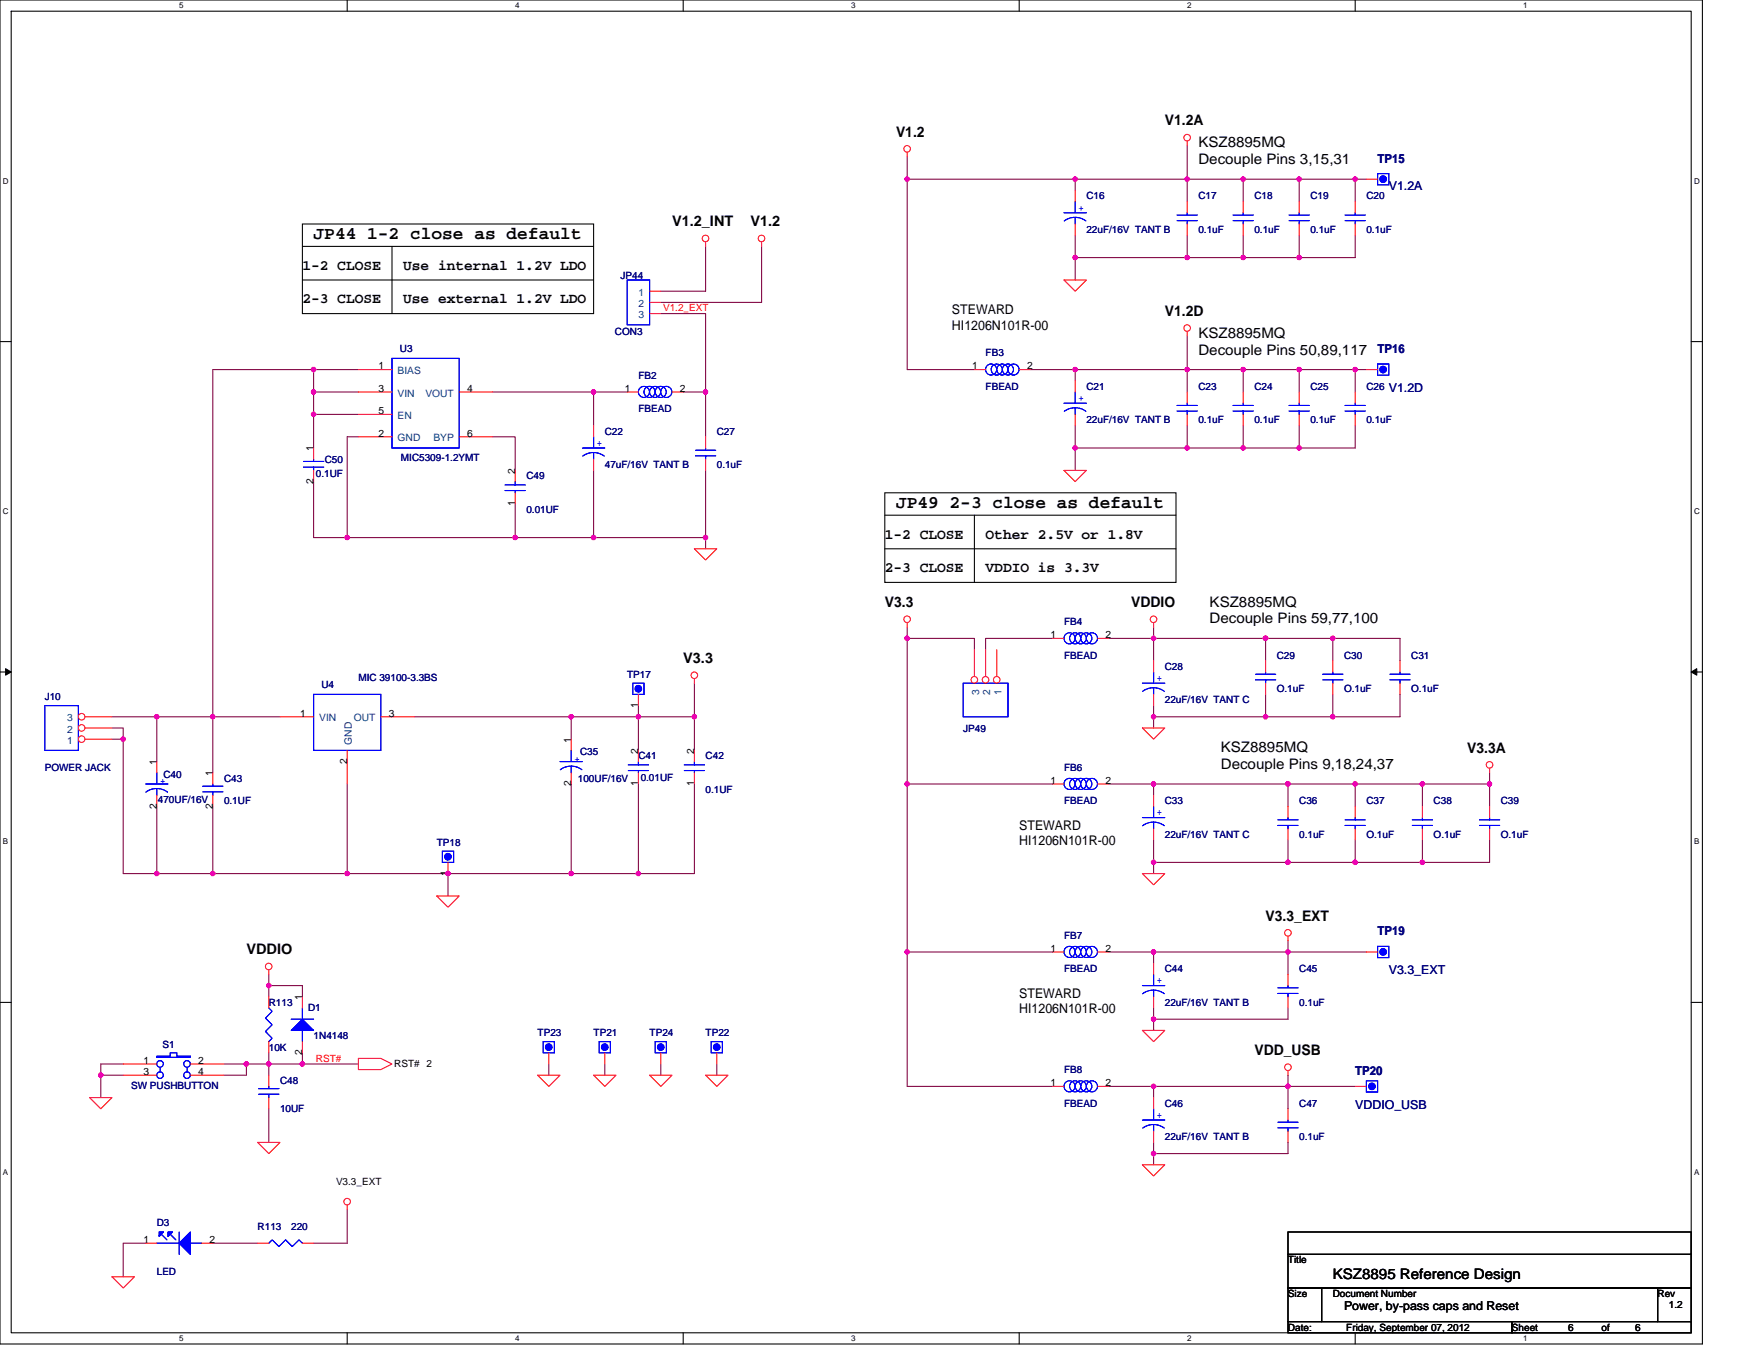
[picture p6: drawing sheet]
<svg xmlns="http://www.w3.org/2000/svg" width="279mm" height="216mm" viewBox="0 0 279 216" stroke-linecap="round" stroke-linejoin="round" font-family="sans-serif">
<path d="M0 0h270.3v213.4h-270.3zM1.8 1.8h266.7v209.8h-266.7z" fill="none" stroke="#000" stroke-width=".17"/>
<g fill="#fff">
<path d="M28.4 .2h.7v1.4h-.7z"/>
<path d="M28.4 211.8h.7v1.4h-.7z"/>
</g>
<path d="M55.1 0v1.8M55.1 211.6v1.8" fill="none" stroke="#000" stroke-width=".17"/>
<g fill="#fff">
<path d="M81.8 .2h.7v1.4h-.7z"/>
<path d="M81.8 211.8h.7v1.4h-.7z"/>
</g>
<path d="M108.5 0v1.8M108.5 211.6v1.8" fill="none" stroke="#000" stroke-width=".17"/>
<g fill="#fff">
<path d="M135.1 .2h.7v1.4h-.7z"/>
<path d="M135.1 211.8h.7v1.4h-.7z"/>
</g>
<path d="M161.8 0v1.8M161.8 211.6v1.8" fill="none" stroke="#000" stroke-width=".17"/>
<g fill="#fff">
<path d="M188.5 .2h.7v1.4h-.7z"/>
<path d="M188.5 211.8h.7v1.4h-.7z"/>
</g>
<path d="M215.1 0v1.8M215.1 211.6v1.8" fill="none" stroke="#000" stroke-width=".17"/>
<g fill="#fff">
<path d="M241.8 .2h.7v1.4h-.7z"/>
<path d="M241.8 211.8h.7v1.4h-.7z"/>
<path d="M.4 28h1v1.4h-1z"/>
<path d="M268.9 28h.9v1.4h-.9z"/>
<path d="M.4 80.5h1v1.4h-1z"/>
<path d="M268.9 80.5h.9v1.4h-.9z"/>
</g>
<path d="M0 54.2h1.8M268.5 54.2h1.8" fill="none" stroke="#000" stroke-width=".17"/>
<g fill="#fff">
<path d="M.4 132.9h.9v1.4h-.9z"/>
<path d="M268.9 132.9h.9v1.4h-.9z"/>
</g>
<path d="M0 106.7h1.8M268.5 106.7h1.8" fill="none" stroke="#000" stroke-width=".17"/>
<path d="M.9 106.2l.9 .5-.9 .5zM268.5 106.7l.9-.5v1z" fill="#000" stroke="#000" stroke-width=".16"/>
<g fill="#fff">
<path d="M.4 185.4h.9v1.4h-.9z"/>
<path d="M268.9 185.4h.9v1.4h-.9z"/>
</g>
<g fill="none" stroke="#000" stroke-width=".17">
<path d="M48 35.6h46.2v14.2h-46.2zM48 39.1h46.2M62.2 39.1v10.7M48 44.4h46.2M140.5 78.2h46.2v14.3h-46.2zM140.5 81.8h46.2M140.5 87.1h46.2M154.7 81.8v10.7M0 159.1h1.8M268.5 159.1h1.8M204.5 195.6h64v3.5h-64zM204.5 199.1h64v5.4h-64z"/>
<path d="M204.5 204.5h5.3v5.3h-5.3zM204.5 209.8h35.5v1.8h-35.5zM209.8 204.5h53.3v5.3h-53.3zM240 209.8h28.5v1.8h-28.5zM263.1 204.5h5.4v5.3h-5.4z"/>
</g>
<g fill="none" stroke="#800040" stroke-width=".17">
<path d="M112 39.1v7.1h-7.1M120.9 39.1v8.9h-16M144 28.4v30.3h10.7M144 28.4h26.7M144 24.9v3.5M170.7 28.4h17.8M170.7 37.3v3.6M170.7 28.4v1.8M188.5 23.1v5.3M188.5 37.3v3.6M188.5 28.4v3.6M188.5 28.4h8.9v3.6"/>
<path d="M197.4 37.3v3.6M197.4 28.4h8.8v3.6M206.2 37.3v3.6M206.2 28.4h8.9M215.1 28.4v3.6M215.1 37.3v3.6h-8.9M215.1 28.4h1.8M49.8 58.7h-16v55.1M49.8 58.7v3.5M49.8 58.7h7.1M104.9 49.8h7.1v12.4h-3.5M163.6 58.7h7.1"/>
<path d="M170.7 58.7h17.8M170.7 40.9h17.8M170.7 40.9v3.5M170.7 58.7v1.8M188.5 53.3v5.4M188.5 58.7v3.5M188.5 40.9h8.9M188.5 58.7h8.9M197.4 58.7v3.5M197.4 40.9h8.8M197.4 58.7h8.8M206.2 58.7v3.5"/>
<path d="M206.2 58.7h8.9M215.1 58.7h1.8M215.1 58.7v3.5M49.8 62.2v3.6M49.8 65.8v5.3M49.8 76.5v8.8h5.3M49.8 62.2h7.1M49.8 65.8h7.1M56.9 69.3h-1.8v16M78.2 69.3h3.6v5.4M78.2 62.2h16M94.2 62.2h5.4"/>
<path d="M94.2 74.7v10.6M94.2 62.2v5.4M112 62.2v7.1M112 74.7v10.6M170.7 71.1v3.6M170.7 67.6v3.5M170.7 71.1h17.8M188.5 67.6v3.5M188.5 71.1h8.9M197.4 71.1h8.8M197.4 67.6v3.5M206.2 67.6v3.5"/>
<path d="M215.1 67.6v3.5h-8.9M81.8 85.3h12.4M81.8 80v5.3h-26.7M94.2 85.3h17.8M112 85.3v1.8M144 99.6v1.7h10.7v1.8M183.1 99.6v1.7M17.8 113.8h7.1M17.8 115.6h1.8v1.7h-1.8M19.6 117.3v21.4h5.3M24.9 113.8v7.1M24.9 113.8h8.9"/>
<path d="M33.8 113.8v8.9M33.8 113.8h10.7M65.8 113.8h24.9M90.7 113.8h10.6M90.7 113.8v3.5M101.3 112v1.8M101.3 113.8v5.3M101.3 113.8h8.9M110.2 108.5v5.3M110.2 113.8v5.3M144 101.3v23.2M167.1 101.3h-10.6v1.8"/>
<path d="M176 101.3h7.1M183.1 113.8v1.8M183.1 101.3v3.6M183.1 112v1.8M183.1 101.3h17.8M183.1 113.8h17.8M200.9 101.3h10.7v3.6M200.9 113.8h10.7M200.9 110.2v3.6M200.9 101.3v3.6M211.6 101.3h10.6v3.6M211.6 110.2v3.6"/>
<path d="M222.2 110.2v3.6h-10.6M24.9 128v10.7M24.9 138.7h8.9M33.8 128v10.7M55.1 124.5v14.2h-21.3M55.1 138.7h16M71.1 138.7v3.5M71.1 138.7h19.6M90.7 138.7h10.6M90.7 124.5v14.2M101.3 124.5v14.2M110.2 124.5v14.2h-8.9"/>
<path d="M144 124.5h23.1M144 124.5v26.6h23.1M176 124.5h7.1M183.1 136.9h21.4M183.1 124.5h21.4M183.1 136.9v1.8M183.1 124.5v1.7M183.1 133.3v3.6M204.5 124.5v3.5M204.5 133.3v3.6M204.5 124.5h10.6M204.5 136.9h10.6"/>
<path d="M215.1 124.5h10.7M215.1 136.9h10.7M215.1 124.5v3.5M215.1 133.4v3.5M225.8 124.5h10.7M225.8 133.3v3.6M225.8 124.5v3.5M236.5 122.7v1.8M236.5 124.5v3.5M236.5 133.3v3.6h-10.7M42.7 154.7v1.8M42.7 156.5v1.7"/>
<path d="M42.7 156.5h5.3v1.7M144 151.1v21.4h23.1M176 151.1h7.1M183.1 151.1h21.4M183.1 151.1v1.8M204.5 149.4v1.7M204.5 151.1v3.6M204.5 151.1h12.4M16 170.7h3.6M16 170.7v3.5M19.6 168.9h-3.6v1.8M35.6 168.9h3.5"/>
<path d="M39.1 168.9v1.8h-3.5M39.1 168.9h3.6M42.7 167.1v1.8M42.7 168.9h5.3M42.7 176v5.4M42.7 168.9v1.8M48 168.9h8.9M48 167.1v1.8M87.1 168.9v1.8M96 168.9v1.8M104.9 168.9v1.8M113.8 168.9v1.8"/>
<path d="M176 172.5h7.1M183.1 172.5h21.4M183.1 172.5v1.7M183.1 160v1.8M183.1 161.8v1.8M204.5 172.5h10.6M204.5 170.7v1.8M204.5 172.5v3.5M204.5 160v1.8h-21.4M23.1 197.4h-3.5v5.3M33.8 197.4h7.1M55.1 192v5.4h-5.3"/>
<path d="M183.1 181.4v1.7M183.1 183.1v1.8M204.5 181.4v1.7h-21.4"/>
</g>
<g fill="#f0f" stroke="#f0f" stroke-width=".17">
<circle cx="112" cy="62.2" r=".35"/>
<circle cx="112" cy="85.3" r=".35"/>
<circle cx="144" cy="101.3" r=".35"/>
<circle cx="204.5" cy="172.5" r=".35"/>
<circle cx="183.1" cy="172.5" r=".35"/>
<circle cx="183.1" cy="183.1" r=".35"/>
<circle cx="144" cy="28.4" r=".35"/>
<circle cx="55.1" cy="138.7" r=".35"/>
<circle cx="19.5" cy="117.3" r=".35"/>
<circle cx="110.2" cy="113.8" r=".35"/>
<circle cx="101.3" cy="113.8" r=".35"/>
<circle cx="101.3" cy="138.7" r=".35"/>
<circle cx="71.1" cy="138.7" r=".35"/>
<circle cx="24.9" cy="138.7" r=".35"/>
<circle cx="24.9" cy="113.8" r=".35"/>
<circle cx="90.7" cy="113.8" r=".35"/>
<circle cx="90.7" cy="138.7" r=".35"/>
<circle cx="33.8" cy="113.8" r=".35"/>
<circle cx="33.8" cy="138.7" r=".35"/>
<circle cx="48" cy="168.9" r=".35"/>
<circle cx="39.1" cy="168.9" r=".35"/>
<circle cx="16" cy="170.7" r=".35"/>
<circle cx="42.7" cy="168.9" r=".35"/>
<circle cx="42.7" cy="156.5" r=".35"/>
<circle cx="188.5" cy="28.4" r=".35"/>
<circle cx="197.3" cy="28.4" r=".35"/>
<circle cx="197.3" cy="40.9" r=".35"/>
<circle cx="188.5" cy="40.9" r=".35"/>
<circle cx="204.5" cy="124.4" r=".35"/>
<circle cx="236.5" cy="124.4" r=".35"/>
<circle cx="183.1" cy="136.9" r=".35"/>
<circle cx="225.8" cy="124.4" r=".35"/>
<circle cx="215.1" cy="124.4" r=".35"/>
<circle cx="215.1" cy="136.9" r=".35"/>
<circle cx="204.5" cy="136.9" r=".35"/>
<circle cx="225.8" cy="136.9" r=".35"/>
<circle cx="183.1" cy="113.8" r=".35"/>
<circle cx="211.6" cy="113.8" r=".35"/>
<circle cx="211.6" cy="101.3" r=".35"/>
<circle cx="200.9" cy="101.3" r=".35"/>
<circle cx="200.9" cy="113.8" r=".35"/>
<circle cx="183.1" cy="124.4" r=".35"/>
<circle cx="183.1" cy="101.3" r=".35"/>
<circle cx="215.1" cy="28.4" r=".35"/>
<circle cx="206.2" cy="28.4" r=".35"/>
<circle cx="206.2" cy="40.9" r=".35"/>
<circle cx="197.3" cy="58.7" r=".35"/>
<circle cx="206.2" cy="58.7" r=".35"/>
<circle cx="206.2" cy="71.1" r=".35"/>
<circle cx="188.5" cy="58.7" r=".35"/>
<circle cx="215.1" cy="58.7" r=".35"/>
<circle cx="197.3" cy="71.1" r=".35"/>
<circle cx="188.5" cy="71.1" r=".35"/>
<circle cx="144" cy="151.1" r=".35"/>
<circle cx="144" cy="124.4" r=".35"/>
<circle cx="204.5" cy="151.1" r=".35"/>
<circle cx="183.1" cy="151.1" r=".35"/>
<circle cx="183.1" cy="161.8" r=".35"/>
<circle cx="170.7" cy="58.7" r=".35"/>
<circle cx="170.7" cy="40.9" r=".35"/>
<circle cx="170.7" cy="71.1" r=".35"/>
<circle cx="94.2" cy="85.3" r=".35"/>
<circle cx="49.8" cy="58.7" r=".35"/>
<circle cx="49.8" cy="62.2" r=".35"/>
<circle cx="49.8" cy="65.8" r=".35"/>
<circle cx="94.2" cy="62.2" r=".35"/>
<circle cx="55.1" cy="85.3" r=".35"/>
<circle cx="81.8" cy="85.3" r=".35"/>
<circle cx="170.7" cy="28.4" r=".35"/>
</g>
<g fill="none" stroke="#f00" stroke-width=".17">
<path d="M112 38.4v.7M120.9 38.4v.7M144 24.2v.7M188.5 22.4v.7M188.5 32v1.8M188.5 35.6v1.7M215.1 32v1.8M215.1 35.6v1.7M216.9 28.4h1.8M103.1 46.2h1.8M103.1 48h1.8M103.1 49.8h1.8"/>
<path d="M168.9 44.5h3.6l-1.8 1.7zM188.5 52.6v.7M216.9 58.7h1.8M49.8 71.1v1.8M49.8 74.7v1.8M81.8 74.7v1.8M81.8 78.2v1.8M94.2 67.6v1.7M94.2 72.9v1.8M99.6 62.2h1.7M106.7 62.2h1.8M112 69.3v1.8"/>
<path d="M112 72.9v1.8M168.9 74.7h3.6l-1.8 1.8zM188.5 62.2v1.8M188.5 65.8v1.8M215.1 62.2v1.8M215.1 65.8v1.8M110.2 87.1h3.6l-1.8 1.8zM144 98.8v.8M183.1 98.8v.8M44.4 113.8h5.4M55.1 119.1v5.4M60.5 113.8h5.3"/>
<path d="M101.3 110.2v1.8M101.3 119.1v1.8M110.2 107.7v.8M167.1 101.3h1.8M174.2 101.3h1.8M181.4 115.6h3.5l-1.8 1.7zM183.1 104.9v1.8M183.1 110.2v1.8M211.6 104.9v1.8M211.6 108.5v1.7M222.2 104.9v1.8M222.2 108.5v1.7"/>
<path d="M24.9 120.9v1.8M24.9 126.2v1.8M33.8 122.7v1.8M33.8 126.2v1.8M101.3 122.7v1.8M167.1 124.5h1.8M174.2 124.5h1.8M181.4 138.7h3.5l-1.8 1.8zM183.1 126.2v1.8M183.1 131.6v1.7M204.5 128v1.8M204.5 131.6v1.8"/>
<path d="M215.1 128v1.8M215.1 131.6v1.8M225.8 128v1.8M225.8 131.6v1.8M236.5 122v.7M236.5 128v1.8M236.5 131.6v1.8M42.7 154v.7M42.7 158.2v1.8M48 158.2v1.8M69.3 142.2h3.6l-1.8 1.8zM167.1 151.1h1.8"/>
<path d="M174.2 151.1h1.8M183.1 152.9v1.8M183.1 158.2v1.8M204.5 148.6v.8M14.2 174.2h3.6l-1.8 1.8zM19.6 168.9h5.3M19.6 170.7h5.3M30.2 168.9h5.4M30.2 170.7h5.4M42.7 165.4v1.7M48 165.4v1.7M56.9 168h3.6l1.7 .9-1.7 .9h-3.6z"/>
<path d="M85.3 170.7h3.6l-1.8 1.8zM87.1 167.1v1.8M94.2 170.7h3.6l-1.8 1.8zM96 167.1v1.8M103.1 170.7h3.6l-1.8 1.8zM104.9 167.1v1.8M112 170.7h3.6l-1.8 1.8zM167.1 172.5h1.8M174.2 172.5h1.8M181.4 163.6h3.5l-1.8 1.8zM183.1 174.2v1.8M183.1 179.6v1.8"/>
<path d="M204.5 176v1.8M204.5 179.6v1.8M204.5 170v.7M215.1 172.5h1.8M40.9 181.4h3.5l-1.7 1.7zM40.9 197.4h1.8M48 197.4h1.8M55.1 191.3v.7M181.4 184.9h3.5l-1.8 1.8zM17.8 202.7h3.5l-1.7 1.8z"/>
<circle cx="112" cy="37.9" r=".52"/>
<circle cx="120.9" cy="37.9" r=".52"/>
<circle cx="144" cy="23.6" r=".52"/>
<circle cx="188.5" cy="21.9" r=".52"/>
<circle cx="188.5" cy="52.1" r=".52"/>
<circle cx="144" cy="98.3" r=".52"/>
<circle cx="183.1" cy="98.3" r=".52"/>
<circle cx="110.2" cy="107.2" r=".52"/>
<circle cx="236.5" cy="121.4" r=".52"/>
<circle cx="42.7" cy="153.4" r=".52"/>
<circle cx="204.5" cy="148.1" r=".52"/>
<circle cx="204.5" cy="169.4" r=".52"/>
<circle cx="55.1" cy="190.8" r=".52"/>
</g>
<g fill="none" stroke="#00f" stroke-width=".17">
<path d="M186.9 35h3.2M186.9 34.1h3.2M188.5 33.8v.3M188.5 35v.6M213.5 35h3.2M213.5 34.1h3.2M215.1 33.8v.3M215.1 35v.6M218.7 27.6h1.8v1.7h-1.8zM99.6 44.4h3.5v7.2h-3.5zM218.7 57.8h1.8v1.8h-1.8zM48.2 74.1h3.2"/>
<path d="M48.2 73.3h3.2M49.8 72.9v.4M49.8 74.1v.6M80.2 77h3.2M80.2 77.9h3.2M81.8 77.9v.3M81.8 76.5v.5M92.5 71.1h3.5M92.5 72.4a2.86 2.86 0 0 1 3.4 0M94.2 71.8v1.1M94.2 69.3v1.8M110.4 72.4h3.2"/>
<path d="M110.4 71.5h3.2M112 71.1v.4M112 72.4v.5M186.9 65.3h3.2M186.9 64.4h3.2M188.5 64v.4M188.5 65.3v.5M213.5 65.3h3.2M213.5 64.4h3.2M215.1 64v.4M215.1 65.3v.5M49.8 110.2h10.7v8.9h-10.7z"/>
<path d="M100.5 108.5h1.7v1.7h-1.7zM152.9 108.5h7.1v5.3h-7.1zM181.4 108.5h3.5M181.4 109.7a2.86 2.86 0 0 1 3.4 0M183.1 109.2v1M183.1 106.7v1.8M210 107.9h3.2M210 107h3.2M211.6 106.7v.3M211.6 107.9v.6M220.6 107.9h3.3M220.6 107h3.3"/>
<path d="M222.2 106.7v.3M222.2 107.9v.6M23.1 124.5h3.6M23.2 125.8a2.86 2.86 0 0 1 3.4 0M24.9 125.2v1M24.9 122.7v1.8M32.2 125.7h3.2M32.2 124.8h3.2M33.8 124.5v.3M33.8 125.7v.5M99.7 121.4h3.3M99.7 122.3h3.3"/>
<path d="M101.3 122.3v.4M101.3 120.9v.5M181.4 129.8h3.5M181.4 131.1a2.86 2.86 0 0 1 3.4 0M183.1 130.5v1.1M183.1 128v1.8M202.9 131h3.2M202.9 130.2h3.2M204.5 129.8v.4M204.5 131v.6M213.5 131h3.2M213.5 130.2h3.2"/>
<path d="M215.1 129.8v.4M215.1 131v.6M224.2 131h3.2M224.2 130.2h3.2M225.8 129.8v.4M225.8 131v.6M234.9 131h3.2M234.9 130.2h3.2M236.5 129.8v.4M236.5 131v.6M181.4 156.5h3.5M181.4 157.8a2.86 2.86 0 0 1 3.4 0"/>
<path d="M183.1 157.2v1M183.1 154.7v1.8M24.9 167.7h2.1v-.6h1.1v.6h2.1v.2h-5.3zM25.4 169.4v.8M29.7 169.4v.8M42.7 160l.5 .5-1.1 1.1 1.1 1.1-1.1 1 1.1 1.1-.5 .6M46.2 161.8h3.6M48 163.6v1.8M48 160v1.8M86.2 165.4h1.8v1.7h-1.8zM95.1 165.4h1.8v1.7h-1.8zM104 165.4h1.8v1.7h-1.8z"/>
<path d="M181.4 177.8h3.5M181.4 179.1a2.86 2.86 0 0 1 3.4 0M183.1 178.5v1.1M183.1 176v1.8M202.9 179h3.2M202.9 178.2h3.2M204.5 177.8v.4M204.5 179v.6M216.9 171.6h1.8v1.8h-1.8zM42.7 197.4l.5-.6 1.1 1.1 1-1.1 1.1 1.1 1.1-1.1 .5 .6"/>
<circle cx="102.2" cy="62.2" r=".88"/>
<circle cx="103.1" cy="62.2" r=".88"/>
<circle cx="104" cy="62.2" r=".88"/>
<circle cx="104.9" cy="62.2" r=".88"/>
<circle cx="105.8" cy="62.2" r=".88"/>
<circle cx="169.8" cy="101.3" r=".88"/>
<circle cx="170.7" cy="101.3" r=".88"/>
<circle cx="171.6" cy="101.3" r=".88"/>
<circle cx="172.5" cy="101.3" r=".88"/>
<circle cx="173.3" cy="101.3" r=".88"/>
<circle cx="169.8" cy="124.4" r=".88"/>
<circle cx="170.7" cy="124.4" r=".88"/>
<circle cx="171.6" cy="124.4" r=".88"/>
<circle cx="172.5" cy="124.4" r=".88"/>
<circle cx="173.3" cy="124.4" r=".88"/>
<circle cx="169.8" cy="151.1" r=".88"/>
<circle cx="170.7" cy="151.1" r=".88"/>
<circle cx="171.6" cy="151.1" r=".88"/>
<circle cx="172.5" cy="151.1" r=".88"/>
<circle cx="173.3" cy="151.1" r=".88"/>
<circle cx="25.4" cy="168.9" r=".52"/>
<circle cx="25.4" cy="170.7" r=".52"/>
<circle cx="29.7" cy="168.9" r=".52"/>
<circle cx="29.7" cy="170.7" r=".52"/>
<circle cx="169.8" cy="172.5" r=".88"/>
<circle cx="170.7" cy="172.5" r=".88"/>
<circle cx="171.6" cy="172.5" r=".88"/>
<circle cx="172.5" cy="172.5" r=".88"/>
<circle cx="173.3" cy="172.5" r=".88"/>
</g>
<g fill="#00f" stroke="#00f" stroke-width=".17">
<path d="M48 161.8l1.8 1.8h-3.6z" fill-rule="evenodd"/>
<path d="M48 161.8l1.8 1.8h-3.6z" fill-rule="evenodd"/>
<circle cx="87.1" cy="166.2" r=".52"/>
<circle cx="101.3" cy="109.3" r=".52"/>
<circle cx="104.9" cy="166.2" r=".52"/>
<circle cx="96" cy="166.2" r=".52"/>
<circle cx="217.8" cy="172.5" r=".52"/>
<circle cx="219.6" cy="58.7" r=".52"/>
<circle cx="219.6" cy="28.4" r=".52"/>
</g>
<circle cx="158.2" cy="107.9" r=".52" fill="#fff" stroke="#f00" stroke-width=".17"/>
<path d="M158.2 103.1v4.3" fill="none" stroke="#f00" stroke-width=".17"/>
<circle cx="156.4" cy="107.9" r=".52" fill="#fff" stroke="#f00" stroke-width=".17"/>
<path d="M156.5 103.1v4.3" fill="none" stroke="#f00" stroke-width=".17"/>
<circle cx="154.7" cy="107.9" r=".52" fill="#fff" stroke="#f00" stroke-width=".17"/>
<g fill="none" stroke="#f00" stroke-width=".17">
<path d="M170.7 30.2v1.8M170.7 35.6v1.7M170.7 60.5v1.7M170.7 65.8v1.8M90.7 117.3v1.8M110.2 119.1v1.8M154.7 103.1v4.3M71.1 136.9v1.8M90.7 122.7v1.8M110.2 122.7v1.8M204.5 154.7v1.8M204.5 158.2v1.8"/>
<path d="M113.8 167.1v1.8M23.1 197.4h1.8M32 197.4h1.8"/>
</g>
<g fill="none" stroke="#00f" stroke-width=".17">
<path d="M168.9 33.8h3.6M169 35.1a2.86 2.86 0 0 1 3.4 0M170.7 34.5v1.1M170.7 32v1.8M168.9 64h3.6M169 65.3a2.86 2.86 0 0 1 3.4 0M170.7 64.7v1.1M170.7 62.2v1.8M7.1 112h5.3v7.1h-5.3zM90.7 119.1v1.8M70.2 135.1h1.8v1.8h-1.8zM88.9 120.9h3.6"/>
<path d="M88.9 122.2a2.86 2.86 0 0 1 3.5 0M90.7 121.6v1.1M108.6 121.4h3.2M108.6 122.3h3.2M110.2 122.3v.4M110.2 120.9v.5M202.9 157.7h3.2M202.9 156.8h3.2M204.5 156.5v.3M204.5 157.7v.5M112.9 165.4h1.8v1.7h-1.8zM24.9 197.4h3.5"/>
<path d="M25.6 195.9l.9 .9M27 195.9l.9 .9M28.4 195.6v3.5M30.2 197.4h1.8"/>
</g>
<g fill="#00f" stroke="#00f" stroke-width=".17">
<path d="M30.2 195.6v3.5l-1.8-1.7z" fill-rule="evenodd"/>
<path d="M26.7 195.6h.7l-.7 .7z" fill-rule="evenodd"/>
<path d="M25.3 195.6h.7l-.7 .7z" fill-rule="evenodd"/>
<path d="M30.2 195.6v3.5l-1.8-1.7z" fill-rule="evenodd"/>
<path d="M26.7 195.6h.7l-.7 .7z" fill-rule="evenodd"/>
<path d="M25.3 195.6h.7l-.7 .7z" fill-rule="evenodd"/>
<circle cx="113.8" cy="166.2" r=".52"/>
<circle cx="71.1" cy="136" r=".52"/>
</g>
<circle cx="13" cy="117.3" r=".52" fill="#fff" stroke="#f00" stroke-width=".17"/>
<path d="M13.5 117.3h4.3" fill="none" stroke="#f00" stroke-width=".17"/>
<circle cx="13" cy="115.6" r=".52" fill="#fff" stroke="#f00" stroke-width=".17"/>
<path d="M13.5 115.6h4.3" fill="none" stroke="#f00" stroke-width=".17"/>
<circle cx="13" cy="113.8" r=".52" fill="#fff" stroke="#f00" stroke-width=".17"/>
<g fill="none" stroke="#f00" stroke-width=".17">
<path d="M197.4 32v1.8M197.4 35.6v1.7M206.2 32v1.8M206.2 35.6v1.7M56.9 58.7h5.3M154.7 58.7h1.8M161.8 58.7h1.8M56.9 69.3h5.3M56.9 62.2h5.3M56.9 65.8h5.3M72.9 69.3h5.3M72.9 62.2h5.3"/>
<path d="M197.4 62.2v1.8M197.4 65.8v1.8M206.2 62.2v1.8M206.2 65.8v1.8M13.5 113.8h4.3M200.9 104.9v1.8M200.9 108.5v1.7M216.9 151.1h1.8M42.7 170.7v1.8M42.7 174.2v1.8"/>
</g>
<g fill="none" stroke="#00f" stroke-width=".17">
<path d="M195.7 35h3.3M195.7 34.1h3.3M197.4 33.8v.3M197.4 35v.6M204.6 35h3.3M204.6 34.1h3.3M206.2 33.8v.3M206.2 35v.6M62.2 56.9h10.7v14.2h-10.7zM195.7 65.3h3.3M195.7 64.4h3.3M197.4 64v.4"/>
<path d="M197.4 65.3v.5M204.6 65.3h3.3M204.6 64.4h3.3M206.2 64v.4M206.2 65.3v.5M199.3 107.9h3.2M199.3 107h3.2M200.9 106.7v.3M200.9 107.9v.6M218.7 150.2h1.8v1.8h-1.8zM41.1 173.7h3.2M41.1 172.8h3.2"/>
<path d="M42.7 172.5v.3M42.7 173.7v.5"/>
<circle cx="157.3" cy="58.7" r=".88"/>
<circle cx="158.2" cy="58.7" r=".88"/>
<circle cx="159.1" cy="58.7" r=".88"/>
<circle cx="160" cy="58.7" r=".88"/>
<circle cx="160.9" cy="58.7" r=".88"/>
</g>
<circle cx="219.6" cy="151.1" r=".52" fill="#00f" stroke="#00f" stroke-width=".17"/>
<g fill="#f0f" stroke="#f0f" stroke-width=".17">
<circle cx="112" cy="62.2" r=".35"/>
<circle cx="112" cy="85.3" r=".35"/>
<circle cx="144" cy="101.3" r=".35"/>
<circle cx="204.5" cy="172.5" r=".35"/>
<circle cx="183.1" cy="172.5" r=".35"/>
<circle cx="183.1" cy="183.1" r=".35"/>
<circle cx="144" cy="28.4" r=".35"/>
<circle cx="55.1" cy="138.7" r=".35"/>
<circle cx="19.5" cy="117.3" r=".35"/>
<circle cx="110.2" cy="113.8" r=".35"/>
<circle cx="101.3" cy="113.8" r=".35"/>
<circle cx="101.3" cy="138.7" r=".35"/>
<circle cx="71.1" cy="138.7" r=".35"/>
<circle cx="24.9" cy="138.7" r=".35"/>
<circle cx="24.9" cy="113.8" r=".35"/>
<circle cx="90.7" cy="113.8" r=".35"/>
<circle cx="90.7" cy="138.7" r=".35"/>
<circle cx="33.8" cy="113.8" r=".35"/>
<circle cx="33.8" cy="138.7" r=".35"/>
<circle cx="48" cy="168.9" r=".35"/>
<circle cx="39.1" cy="168.9" r=".35"/>
<circle cx="16" cy="170.7" r=".35"/>
<circle cx="42.7" cy="168.9" r=".35"/>
<circle cx="42.7" cy="156.5" r=".35"/>
<circle cx="188.5" cy="28.4" r=".35"/>
<circle cx="197.3" cy="28.4" r=".35"/>
<circle cx="197.3" cy="40.9" r=".35"/>
<circle cx="188.5" cy="40.9" r=".35"/>
<circle cx="204.5" cy="124.4" r=".35"/>
<circle cx="236.5" cy="124.4" r=".35"/>
<circle cx="183.1" cy="136.9" r=".35"/>
<circle cx="225.8" cy="124.4" r=".35"/>
<circle cx="215.1" cy="124.4" r=".35"/>
<circle cx="215.1" cy="136.9" r=".35"/>
<circle cx="204.5" cy="136.9" r=".35"/>
<circle cx="225.8" cy="136.9" r=".35"/>
<circle cx="183.1" cy="113.8" r=".35"/>
<circle cx="211.6" cy="113.8" r=".35"/>
<circle cx="211.6" cy="101.3" r=".35"/>
<circle cx="200.9" cy="101.3" r=".35"/>
<circle cx="200.9" cy="113.8" r=".35"/>
<circle cx="183.1" cy="124.4" r=".35"/>
<circle cx="183.1" cy="101.3" r=".35"/>
<circle cx="215.1" cy="28.4" r=".35"/>
<circle cx="206.2" cy="28.4" r=".35"/>
<circle cx="206.2" cy="40.9" r=".35"/>
<circle cx="197.3" cy="58.7" r=".35"/>
<circle cx="206.2" cy="58.7" r=".35"/>
<circle cx="206.2" cy="71.1" r=".35"/>
<circle cx="188.5" cy="58.7" r=".35"/>
<circle cx="215.1" cy="58.7" r=".35"/>
<circle cx="197.3" cy="71.1" r=".35"/>
<circle cx="188.5" cy="71.1" r=".35"/>
<circle cx="144" cy="151.1" r=".35"/>
<circle cx="144" cy="124.4" r=".35"/>
<circle cx="204.5" cy="151.1" r=".35"/>
<circle cx="183.1" cy="151.1" r=".35"/>
<circle cx="183.1" cy="161.8" r=".35"/>
<circle cx="170.7" cy="58.7" r=".35"/>
<circle cx="170.7" cy="40.9" r=".35"/>
<circle cx="170.7" cy="71.1" r=".35"/>
<circle cx="94.2" cy="85.3" r=".35"/>
<circle cx="49.8" cy="58.7" r=".35"/>
<circle cx="49.8" cy="62.2" r=".35"/>
<circle cx="49.8" cy="65.8" r=".35"/>
<circle cx="94.2" cy="62.2" r=".35"/>
<circle cx="55.1" cy="85.3" r=".35"/>
<circle cx="81.8" cy="85.3" r=".35"/>
<circle cx="170.7" cy="28.4" r=".35"/>
</g>
<g font-size="2.8">
<text x="49.8" y="37.9">JP44 1-2 close as default</text>
<text x="142.2" y="80.6">JP49 2-3 close as default</text>
</g>
<g font-size="2.3">
<text x="142.2" y="21.7">V1.2</text>
<text x="184.9" y="19.9">V1.2A</text>
<text x="190.2" y="23.4">KSZ8895MQ</text>
<text x="190.2" y="26.1">Decouple Pins 3,15,31</text>
<text x="106.7" y="35.9">V1.2_INT</text>
<text x="119.1" y="35.9">V1.2</text>
<text x="48" y="42.8">1-2 CLOSE</text>
<text x="64" y="42.8">Use internal 1.2V LDO</text>
<text x="48" y="48.2">2-3 CLOSE</text>
<text x="64" y="48.2">Use external 1.2V LDO</text>
<text x="184.9" y="50.1">V1.2D</text>
<text x="190.2" y="53.6">KSZ8895MQ</text>
<text x="190.2" y="56.3">Decouple Pins 50,89,117</text>
<text x="140.5" y="85.5">1-2 CLOSE</text>
<text x="156.5" y="85.5">Other 2.5V or 1.8V</text>
<text x="140.5" y="90.8">2-3 CLOSE</text>
<text x="156.5" y="90.8">VDDIO is 3.3V</text>
<text x="140.5" y="96.4">V3.3</text>
<text x="179.6" y="96.4">VDDIO</text>
<text x="192" y="96.3">KSZ8895MQ</text>
<text x="192" y="99">Decouple Pins 59,77,100</text>
<text x="108.5" y="105.3">V3.3</text>
<text x="193.8" y="119.4">KSZ8895MQ</text>
<text x="232.9" y="119.5">V3.3A</text>
<text x="193.8" y="122.1">Decouple Pins 9,18,24,37</text>
<text x="200.9" y="146.2">V3.3_EXT</text>
<text x="39.1" y="151.5">VDDIO</text>
<text x="199.1" y="167.5">VDD_USB</text>
<text x="211.6" y="203">KSZ8895 Reference Design</text>
</g>
<g font-size="2.1">
<text x="151.1" y="49.9">STEWARD</text>
<text x="151.1" y="52.3">HI1206N101R-00</text>
<text x="161.8" y="131.7">STEWARD</text>
<text x="161.8" y="134.1">HI1206N101R-00</text>
<text x="161.8" y="158.4">STEWARD</text>
<text x="161.8" y="160.8">HI1206N101R-00</text>
</g>
<g font-size="1.9" fill="#000080">
<text x="218.7" y="25.8">TP15</text>
<text x="220.5" y="30.2">V1.2A</text>
<text x="218.7" y="56">TP16</text>
<text x="220.5" y="62.2">V1.2D</text>
<text x="218.7" y="148.5">TP19</text>
<text x="220.5" y="154.7">V3.3_EXT</text>
<text x="215.1" y="170.7">TP20</text>
<text x="215.1" y="176">VDDIO_USB</text>
</g>
<text font-size="1.9" x="213.4" y="208">Power, by-pass caps and Reset</text>
<g font-size="1.6" fill="#00f">
<text x="171.2" y="33.4">+</text>
<text x="171.2" y="63.6">+</text>
<text x="94.8" y="70.8">+</text>
<text x="183.7" y="108.1">+</text>
<text x="25.4" y="124.5">+</text>
<text x="91.2" y="120.9">+</text>
<text x="183.7" y="129.4">+</text>
<text x="183.7" y="156.1">+</text>
<text x="183.7" y="177.4">+</text>
</g>
<g font-size="1.6" fill="#000080">
<text x="172.5" y="31.6">C16</text>
<text x="190.2" y="31.6">C17</text>
<text x="199.1" y="31.6">C18</text>
<text x="208" y="31.6">C19</text>
<text x="216.9" y="31.6">C20</text>
<text x="172.5" y="37">22uF/16V TANT B</text>
<text x="190.2" y="37">0.1uF</text>
<text x="199.1" y="37">0.1uF</text>
<text x="208" y="37">0.1uF</text>
<text x="216.9" y="37">0.1uF</text>
<text x="98.5" y="44.3">JP44</text>
<text x="97.6" y="53.1">CON3</text>
<text x="63.5" y="55.8">U3</text>
<text x="156.5" y="56.5">FB3</text>
<text x="101.3" y="60.1">FB2</text>
<text x="101.3" y="65.4">FBEAD</text>
<text x="156.5" y="61.9">FBEAD</text>
<text x="172.5" y="61.9">C21</text>
<text x="190.2" y="61.9">C23</text>
<text x="199.1" y="61.9">C24</text>
<text x="208" y="61.9">C25</text>
<text x="216.9" y="61.9">C26</text>
<text x="96" y="69">C22</text>
<text x="113.8" y="69">C27</text>
<text x="172.5" y="67.2">22uF/16V TANT B</text>
<text x="190.2" y="67.2">0.1uF</text>
<text x="199.1" y="67.2">0.1uF</text>
<text x="208" y="67.2">0.1uF</text>
<text x="216.9" y="67.2">0.1uF</text>
<text x="50.1" y="75.7">0.1UF</text>
<text x="51.6" y="73.4">C50</text>
<text x="63.6" y="73.3">MIC5309-1.2YMT</text>
<text x="83.6" y="76.1">C49</text>
<text x="96" y="74.3">47uF/16V TANT B</text>
<text x="113.8" y="74.3">0.1uF</text>
<text x="83.6" y="81.4">0.01UF</text>
<text x="168.9" y="99.2">FB4</text>
<text x="99.6" y="107.6">TP17</text>
<text x="168.9" y="104.5">FBEAD</text>
<text x="184.9" y="106.3">C28</text>
<text x="202.7" y="104.5">C29</text>
<text x="213.4" y="104.5">C30</text>
<text x="224" y="104.5">C31</text>
<text x="7.1" y="111.1">J10</text>
<text x="51" y="109.2">U4</text>
<text x="56.9" y="108.1">MIC 39100-3.3BS</text>
<text x="184.9" y="111.7">22uF/16V TANT C</text>
<text x="202.7" y="109.9">O.1uF</text>
<text x="213.4" y="109.9">O.1uF</text>
<text x="224" y="109.9">O.1uF</text>
<text x="92.1" y="119.8">C35</text>
<text x="152.9" y="116.3">JP49</text>
<text x="7.1" y="122.3">POWER JACK</text>
<text x="26" y="123.6">C40</text>
<text x="35.6" y="124.1">C43</text>
<text x="91.7" y="124.1">100UF/16V</text>
<text x="101.3" y="120.5">C41</text>
<text x="101.7" y="123.9">0.01UF</text>
<text x="112" y="120.5">C42</text>
<text x="112" y="125.9">0.1UF</text>
<text x="168.9" y="122.3">FB6</text>
<text x="25.1" y="127.5">470UF/16V</text>
<text x="35.6" y="127.7">0.1UF</text>
<text x="168.9" y="127.7">FBEAD</text>
<text x="184.9" y="127.7">C33</text>
<text x="206.2" y="127.7">C36</text>
<text x="216.9" y="127.7">C37</text>
<text x="227.6" y="127.7">C38</text>
<text x="238.3" y="127.7">C39</text>
<text x="69.3" y="134.2">TP18</text>
<text x="184.9" y="133">22uF/16V TANT C</text>
<text x="206.2" y="133">0.1uF</text>
<text x="216.9" y="133">O.1uF</text>
<text x="227.6" y="133">O.1uF</text>
<text x="238.3" y="133">O.1uF</text>
<text x="168.9" y="149">FB7</text>
<text x="168.9" y="154.3">FBEAD</text>
<text x="184.9" y="154.3">C44</text>
<text x="206.2" y="154.3">C45</text>
<text x="42.7" y="159.7">R113</text>
<text x="48.9" y="160.5">D1</text>
<text x="184.9" y="159.7">22uF/16V TANT B</text>
<text x="206.2" y="159.7">0.1uF</text>
<text x="25.8" y="166.4">S1</text>
<text x="42.7" y="166.8">10K</text>
<text x="49.8" y="165">1N4148</text>
<text x="85.3" y="164.5">TP23</text>
<text x="94.2" y="164.5">TP21</text>
<text x="103.1" y="164.5">TP24</text>
<text x="112" y="164.5">TP22</text>
<text x="20.8" y="172.8">SW PUSHBUTTON</text>
<text x="44.4" y="172.1">C48</text>
<text x="168.9" y="170.3">FB8</text>
<text x="44.4" y="176.6">10UF</text>
<text x="168.9" y="175.7">FBEAD</text>
<text x="184.9" y="175.7">C46</text>
<text x="206.2" y="175.7">C47</text>
<text x="184.9" y="181">22uF/16V TANT B</text>
<text x="206.2" y="181">0.1uF</text>
<text x="24.9" y="194.7">D3</text>
<text x="40.9" y="195.2">R113</text>
<text x="46.2" y="195.2">220</text>
<text x="24.9" y="202.3">LED</text>
</g>
<g font-size="1.6" fill="#004080">
<text x="101.3" y="46.9">1</text>
<text x="101.3" y="48.7">2</text>
<text x="101.3" y="50.5">3</text>
<text x="63.1" y="59.4">BIAS</text>
<text x="63.1" y="62.9">VIN</text>
<text x="67.5" y="62.9">VOUT</text>
<text x="63.1" y="70.1">GND</text>
<text x="63.1" y="66.5">EN</text>
<text x="68.8" y="70.1">BYP</text>
<text x="155.4" y="110.3" transform="rotate(-90 155.4 110.3)">3</text>
<text x="157.2" y="110.3" transform="rotate(-90 157.2 110.3)">2</text>
<text x="159" y="110.3" transform="rotate(-90 159 110.3)">1</text>
<text x="10.7" y="118.1">1</text>
<text x="10.7" y="116.3">2</text>
<text x="10.7" y="114.5">3</text>
<text x="50.7" y="114.5">VIN</text>
<text x="55.9" y="118.2" transform="rotate(-90 55.9 118.2)">GND</text>
<text x="56.2" y="114.5">OUT</text>
</g>
<g font-size="1.6" fill="#f00">
<text x="105.3" y="49.4">V1.2_EXT</text>
<text x="50.1" y="168.6">RST#</text>
</g>
<g font-size="1.6">
<text x="60.1" y="58.7">1</text>
<text x="154.3" y="58.7">1</text>
<text x="163" y="58.7">2</text>
<text x="60.1" y="62.2">3</text>
<text x="60.1" y="65.8">5</text>
<text x="74.1" y="62.2">4</text>
<text x="99.2" y="62.2">1</text>
<text x="107.9" y="62.2">2</text>
<text x="49.8" y="71.6" transform="rotate(-90 49.8 71.6)">1</text>
<text x="60.1" y="69.3">2</text>
<text x="74.1" y="69.3">6</text>
<text x="49.8" y="76.8" transform="rotate(-90 49.8 76.8)">2</text>
<text x="81.8" y="75.2" transform="rotate(-90 81.8 75.2)">2</text>
<text x="81.8" y="80.4" transform="rotate(-90 81.8 80.4)">1</text>
<text x="166.8" y="101.3">1</text>
<text x="175.5" y="101.3">2</text>
<text x="47.6" y="113.8">1</text>
<text x="61.7" y="113.8">3</text>
<text x="101.3" y="112.4" transform="rotate(-90 101.3 112.4)">1</text>
<text x="90.7" y="117.9" transform="rotate(-90 90.7 117.9)">1</text>
<text x="101.3" y="119.7" transform="rotate(-90 101.3 119.7)">2</text>
<text x="110.2" y="119.7" transform="rotate(-90 110.2 119.7)">2</text>
<text x="24.9" y="121.4" transform="rotate(-90 24.9 121.4)">1</text>
<text x="33.8" y="123.2" transform="rotate(-90 33.8 123.2)">1</text>
<text x="55.1" y="121.3" transform="rotate(-90 55.1 121.3)">2</text>
<text x="90.7" y="124.8" transform="rotate(-90 90.7 124.8)">2</text>
<text x="101.3" y="124.8" transform="rotate(-90 101.3 124.8)">1</text>
<text x="110.2" y="124.8" transform="rotate(-90 110.2 124.8)">1</text>
<text x="166.8" y="124.4">1</text>
<text x="175.5" y="124.4">2</text>
<text x="24.9" y="128.4" transform="rotate(-90 24.9 128.4)">2</text>
<text x="33.8" y="128.4" transform="rotate(-90 33.8 128.4)">2</text>
<text x="71.1" y="139.1" transform="rotate(-90 71.1 139.1)">1</text>
<text x="166.8" y="151.1">1</text>
<text x="175.5" y="151.1">2</text>
<text x="48" y="158.8" transform="rotate(-90 48 158.8)">1</text>
<text x="48" y="167.5" transform="rotate(-90 48 167.5)">2</text>
<text x="22.8" y="168.9">1</text>
<text x="22.8" y="170.7">3</text>
<text x="31.5" y="168.9">2</text>
<text x="31.5" y="170.7">4</text>
<text x="62.6" y="169.4">RST# 2</text>
<text x="166.8" y="172.4">1</text>
<text x="175.5" y="172.4">2</text>
<text x="53.3" y="188.1">V3.3_EXT</text>
<text x="22.8" y="197.3">1</text>
<text x="33.3" y="197.3">2</text>
<text x="204.5" y="200.6">Title</text>
<text x="204.5" y="205.9">Size</text>
<text x="211.6" y="205.9">Document Number</text>
<text x="263.1" y="205.9">Rev</text>
<text x="264.9" y="207.7">1.2</text>
<text x="204.5" y="211.2">Date:</text>
<text x="213.7" y="211.2">Friday, September 07, 2012</text>
<text x="240" y="211.2">Sheet</text>
<text x="248.9" y="211.2">6</text>
<text x="254.3" y="211.2">of</text>
<text x="259.6" y="211.2">6</text>
</g>
<g font-size="1.3">
<text x="28.4" y="1.3">5</text>
<text x="81.8" y="1.3">4</text>
<text x="135.1" y="1.3">3</text>
<text x="188.5" y="1.3">2</text>
<text x="241.8" y="1.3">1</text>
<text x=".4" y="29.1">D</text>
<text x="268.9" y="29.1">D</text>
<text x=".4" y="81.6">C</text>
<text x="268.9" y="81.6">C</text>
<text x=".4" y="134">B</text>
<text x="268.9" y="134">B</text>
<text x=".4" y="186.5">A</text>
<text x="268.9" y="186.5">A</text>
<text x="28.4" y="212.9">5</text>
<text x="81.8" y="212.9">4</text>
<text x="135.1" y="212.9">3</text>
<text x="188.5" y="212.9">2</text>
<text x="241.8" y="212.9">1</text>
</g>
</svg>
